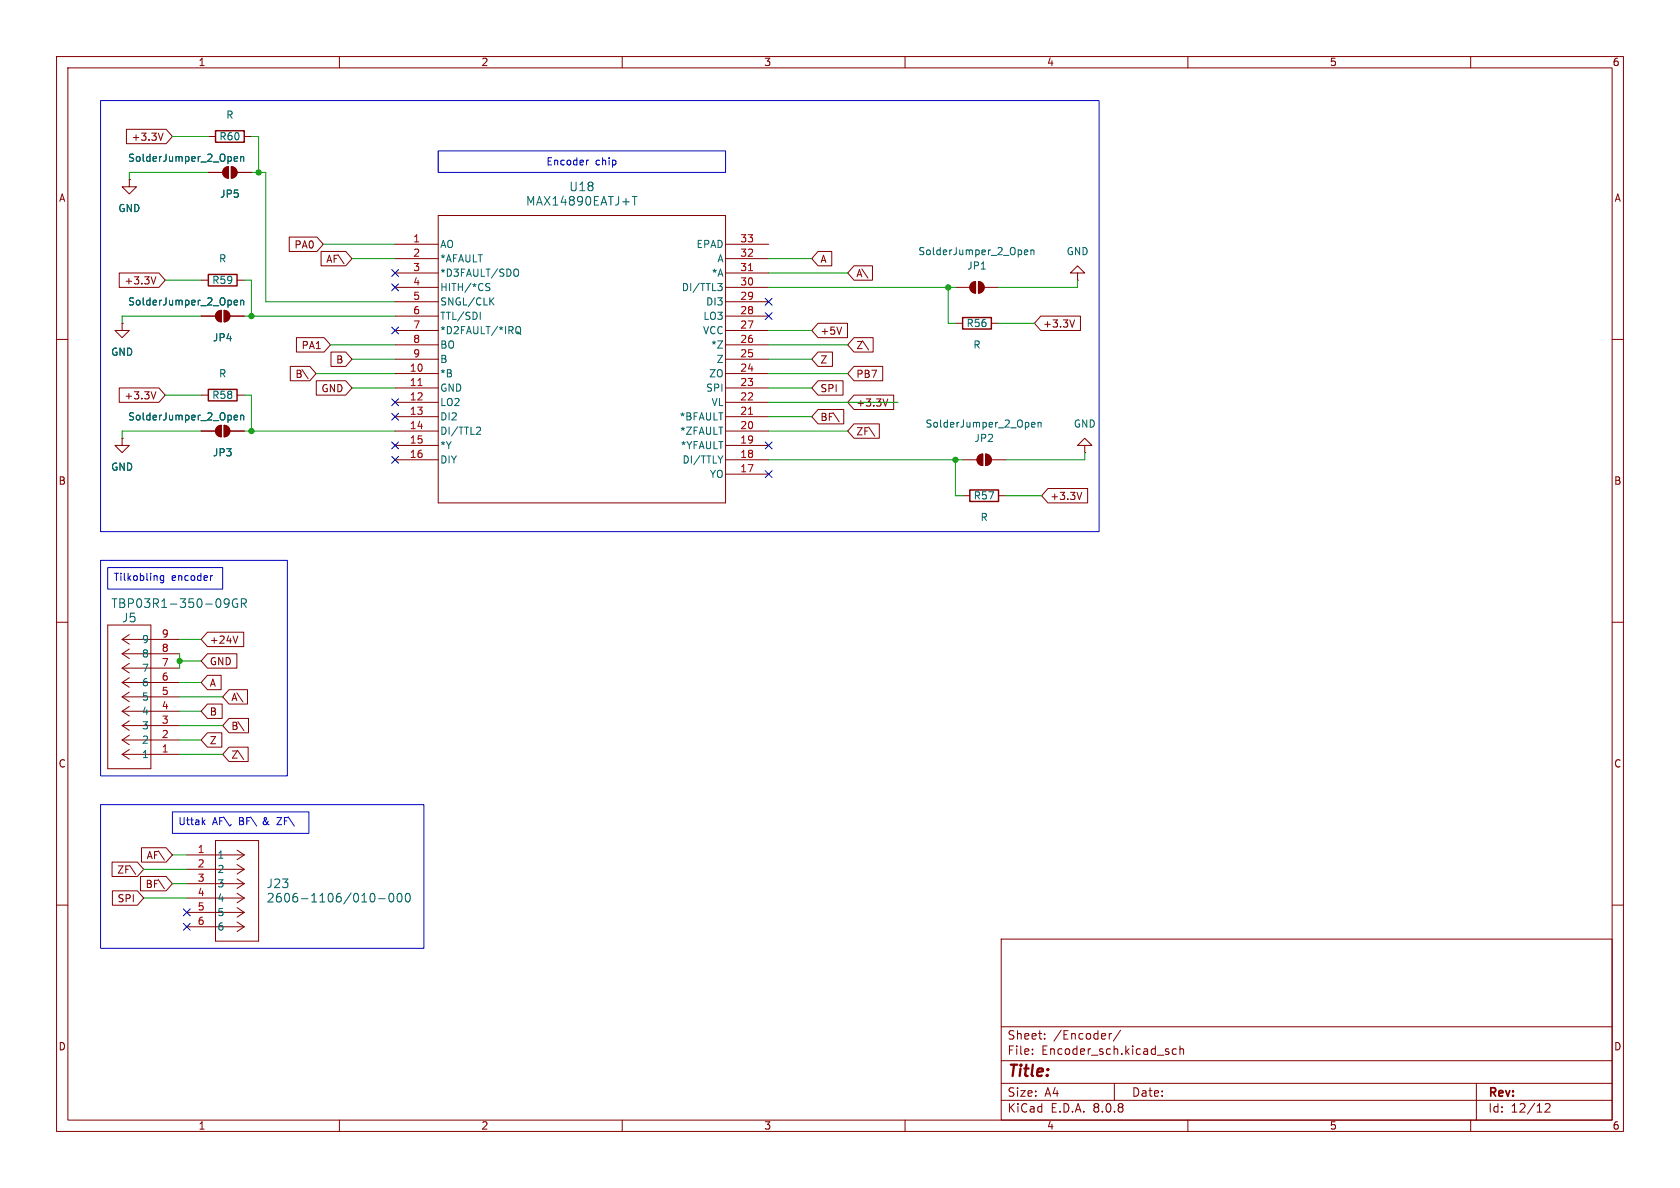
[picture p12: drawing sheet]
<svg xmlns="http://www.w3.org/2000/svg" width="297mm" height="210mm" viewBox="0 0 297 210" stroke-linecap="round" stroke-linejoin="round" font-family="sans-serif">
<g fill="none" stroke="#840000" stroke-width=".18">
<path d="M10 10h277v190h-277zM12 12h273v186h-273zM60 10v2M110 10v2M160 10v2M210 10v2M260 10v2M22.3 22.9h7.1l1.1 1.2-1.1 1.3h-7.1zM22.9 31.8v1.2h1.2l-1.2 1.3-1.3-1.3h1.3M22.9 31.8h.1M28.8 23.5l-.4 1.3M36.8 30.5h2.6"/>
<path d="M36.8 24.1h1.3M39.7 29.8l.7-.3v2a1.02 1.02 0 0 1-.9-.6 1.02 1.02 0 0 1 .2-1.1zM40.9 29.5a1.02 1.02 0 0 1 1 1 1.02 1.02 0 0 1-1 1zM41.9 30.5h2.5M43.2 24.1h1.2M77.5 38.1h50.8v50.8h-50.8zM21.1 48.3h7l1.1 1.2-1.1 1.3h-7zM21.6 57.2v1.2h1.3l-1.3 1.3-1.3-1.3h1.3M21.6 57.2h.1M27.6 48.9l-.5 1.3M35.6 49.5h1.2M35.6 55.9h2.5"/>
<path d="M38.4 55.2l.7-.3v2a1.02 1.02 0 0 1-.9-.6 1.02 1.02 0 0 1 .2-1.1zM39.6 54.9a1.02 1.02 0 0 1 1 1 1.02 1.02 0 0 1-1 1zM40.6 55.9h2.6M41.9 49.5h1.3M51.1 41.9h4.9l1.1 1.3-1.1 1.3h-4.9zM52.4 59.7h4.9l1.1 1.3-1.1 1.2h-4.9zM56.8 44.4h4.3l1.1 1.3-1.1 1.3h-4.3zM69.8 55.9h7.7M69.8 50.8h7.7M69.8 43.2h7.7M69.8 45.7h7.7M69.8 58.4h7.7"/>
<path d="M69.8 53.3h7.7M69.8 48.3h7.7M128.3 55.9h7.6M128.3 50.8h7.6M128.3 43.2h7.6M128.3 45.7h7.6M128.3 58.4h7.6M128.3 53.3h7.6M128.3 48.3h7.6M144.6 57.1h5.2v2.6h-5.2l-1.1-1.3zM144.6 44.4h2.4v2.6h-2.4l-1.1-1.3zM148.8 57.8l-.4 1.3"/>
<path d="M151 47h3.2v2.5h-3.2l-1.1-1.2zM151 59.7h3.4v2.5h-3.4l-1.1-1.2zM168.9 50.8h2.5M168.9 57.2h1.3M171.7 50.1l.8-.3v2a1.02 1.02 0 0 1-1-.6 1.02 1.02 0 0 1 .2-1.1zM173 49.8a1.02 1.02 0 0 1 1 1 1.02 1.02 0 0 1-1 1zM174 50.8h2.5M175.3 57.2h1.2M184 55.9h7v2.5h-7l-1.1-1.2zM190 56.6l-.5 1.2M190.5 48.3h1.3l-1.3-1.3-1.3 1.3h1.3v1.2M190.5 49.5h.1"/>
<path d="M10 60h2M21.1 68.6h7l1.1 1.3-1.1 1.2h-7zM21.6 77.5v1.2h1.3l-1.3 1.3-1.3-1.3h1.3M21.6 77.5h.1M27.6 69.3l-.5 1.2M35.6 76.2h2.5M35.6 69.9h1.2M38.4 75.5l.7-.3v2a1.02 1.02 0 0 1-.9-.6 1.02 1.02 0 0 1 .2-1.1zM39.6 75.2a1.02 1.02 0 0 1 1 1 1.02 1.02 0 0 1-1 1zM40.6 76.2h2.6M41.9 69.9h1.3M51.3 64.8h3.5l1.1 1.2-1.1 1.3h-3.5z"/>
<path d="M53.4 65.3l1.1 1.7M55.9 67.3h5.2l1.1 1.3-1.1 1.3h-5.2zM58.5 62.2h2.6l1.1 1.3-1.1 1.3h-2.6zM69.8 76.2h7.7M69.8 66h7.7M69.8 68.6h7.7M69.8 71.1h7.7M69.8 73.7h7.7M69.8 78.7h7.7M69.8 63.5h7.7M69.8 61h7.7M128.3 76.2h7.6"/>
<path d="M128.3 66h7.6M128.3 68.6h7.6M128.3 71.1h7.6M128.3 73.7h7.6M128.3 78.7h7.6M128.3 63.5h7.6M128.3 61h7.6M144.6 72.4h4.6v2.5h-4.6l-1.1-1.2zM144.6 62.2h2.6v2.6h-2.6l-1.1-1.3zM144.6 67.3h4.4v2.6h-4.4l-1.1-1.3zM147.3 72.9l1.1 1.7M151 64.8h5.1v2.5h-5.1l-1.1-1.3z"/>
<path d="M151 69.8h7v2.6h-7l-1.1-1.3zM151 74.9h4.5v2.6h-4.5l-1.1-1.3zM152.5 60.2l1.1 1.7M153.6 75.5l1.1 1.6M157 70.5l-.5 1.3M191.8 78.7h1.2l-1.2-1.2-1.3 1.2h1.3v1.3M285 60h2M69.8 81.3h7.7M128.3 81.3h7.6M128.3 83.8h7.6M170.2 81.3h2.5M170.2 87.6h1.2"/>
<path d="M173 80.6l.7-.3v2a1.02 1.02 0 0 1-.9-.6 1.02 1.02 0 0 1 .2-1.1zM174.2 80.3a1.02 1.02 0 0 1 1.1 1 1.02 1.02 0 0 1-1.1 1zM175.3 81.3h2.5M176.5 87.6h1.3M185.3 86.4h7v2.5h-7l-1.2-1.3zM191.2 87l-.4 1.3M191.8 80h.1M10 110h2M19 110.5h7.7v25.4h-7.7zM21.6 113h10.1M21.6 113l1.3 .9M21.6 115.6h10.1"/>
<path d="M21.6 115.6l1.3 .8M21.6 118.1h10.1M21.6 118.1l1.3 .9M22.9 112.2l-1.3 .8M22.9 114.7l-1.3 .9M22.9 117.3l-1.3 .8M22.9 119.8l-1.3 .9M36.7 111.8h6.4v2.5h-6.4l-1.1-1.3zM36.7 115.6h5.2v2.5h-5.2l-1.1-1.3zM36.7 119.4h2.4v2.5h-2.4l-1.1-1.2zM42 112.4l-.4 1.3M285 110h2"/>
<path d="M21.6 120.7h10.1M21.6 120.7l1.3 .8M21.6 123.2h10.1M21.6 123.2l1.3 .8M21.6 125.7h10.1M21.6 125.7l1.3 .9M21.6 128.3h10.1M21.6 128.3l1.3 .8M21.6 130.8h10.1M21.6 130.8l1.3 .9M21.6 133.4h10.1M21.6 133.4l1.3 .8"/>
<path d="M22.9 122.3l-1.3 .9M22.9 124.9l-1.3 .8M22.9 127.4l-1.3 .9M22.9 130l-1.3 .8M22.9 132.5l-1.3 .9M36.7 124.5h2.6v2.5h-2.6l-1.1-1.3zM36.7 129.5h2.5v2.6h-2.5l-1.1-1.3zM40.5 127h3.4v2.5h-3.4l-1.1-1.2zM40.5 121.9h3.3v2.6h-3.3l-1.1-1.3zM40.5 132.1h3.4v2.5h-3.4l-1.1-1.2zM42 132.6l1.1 1.7M42 127.5l1.1 1.7"/>
<path d="M19.8 152.4h4.5l1.1 1.3-1.1 1.2h-4.5zM19.9 157.5h4.4l1.1 1.3-1.1 1.2h-4.4zM22.9 152.9l1.1 1.7M24.8 154.9h4.6l1.1 1.3-1.1 1.3h-4.6zM25 149.9h4.4l1.1 1.2-1.1 1.3h-4.4zM28 155.5l1.1 1.6M33 158.8h10.2M33 156.2h10.2M33 153.7h10.2M33 151.1h10.2M38.1 148.6h7.6v17.8h-7.6zM41.9 157.9l1.3 .9"/>
<path d="M41.9 155.4l1.3 .8M41.9 152.8l1.3 .9M41.9 150.3l1.3 .8M43.2 158.8l-1.3 .8M43.2 156.2l-1.3 .9M43.2 153.7l-1.3 .8M43.2 151.1l-1.3 .9M10 160h2M33 163.8h10.2M33 161.3h10.2M41.9 163l1.3 .8M41.9 160.4l1.3 .9"/>
<path d="M43.2 163.8l-1.3 .9M43.2 161.3l-1.3 .8M177 166h108v32h-108zM285 160h2M60 198v2M110 198v2M160 198v2M177 194.5h108M177 191.5h108M177 187.5h108M177 181.5h108M182.5 186.3v.1"/>
<path d="M182.5 185.5v.1M184.7 183.6v.1M184.7 182.8v.1M196.1 182.7v1M196.5 182.7l-.3 .1-.1 .2M197 191.5v3M198.1 182.1l-1.3 2M208 185.5l-.5-.1-.3 .3v.4l.2 .2h.6M208.6 185.5l.2-.1 .4 .1v.9M208.6 184.9v1.5M210 198v2M260 198v2"/>
<path d="M261 191.5v6.5M273.2 195.2l.5-.1 .3 .1v.3l-.9 1.1h.9"/>
</g>
<path d="M38.1 23.1h5.1v2h-5.1zM36.8 48.5h5.1v2h-5.1zM170.2 56.1h5.1v2.1h-5.1zM36.8 68.8h5.1v2.1h-5.1zM171.4 86.6h5.1v2h-5.1z" fill="none" stroke="#840000" stroke-width=".25"/>
<g fill="#840000" stroke="#840000" stroke-width=".18">
<path d="M39.7 29.8l.7-.3v2a1.02 1.02 0 0 1-.9-.6 1.02 1.02 0 0 1 .2-1.1z"/>
<path d="M40.9 29.5a1.02 1.02 0 0 1 1 1 1.02 1.02 0 0 1-1 1z"/>
<path d="M38.4 75.5l.7-.3v2a1.02 1.02 0 0 1-.9-.6 1.02 1.02 0 0 1 .2-1.1z"/>
<path d="M39.6 75.2a1.02 1.02 0 0 1 1 1 1.02 1.02 0 0 1-1 1z"/>
<path d="M38.4 55.2l.7-.3v2a1.02 1.02 0 0 1-.9-.6 1.02 1.02 0 0 1 .2-1.1z"/>
<path d="M39.6 54.9a1.02 1.02 0 0 1 1 1 1.02 1.02 0 0 1-1 1z"/>
<path d="M174.2 80.3a1.02 1.02 0 0 1 1.1 1 1.02 1.02 0 0 1-1.1 1z"/>
<path d="M173 80.6l.7-.3v2a1.02 1.02 0 0 1-.9-.6 1.02 1.02 0 0 1 .2-1.1z"/>
<path d="M173 49.8a1.02 1.02 0 0 1 1 1 1.02 1.02 0 0 1-1 1z"/>
<path d="M171.7 50.1l.8-.3v2a1.02 1.02 0 0 1-1-.6 1.02 1.02 0 0 1 .2-1.1z"/>
</g>
<g fill="none" stroke="#006464" stroke-width=".18">
<path d="M41.4 28.1l.6-.1-.1-.3h-.3l-.2 .2 .1 .6h.4M42.5 27.8l.2-.1h.3l.1 .8M42.5 27.7v.8M111.8 34.7h.8M112.2 34.7v1.6M41.4 53.5l.6-.1-.1-.3h-.3l-.2 .2 .1 .6h.4M42.5 53.1v.8M42.5 53.2l.2-.1h.3l.1 .8M84.9 55.2v1.3M86 50.2h.6M86 50.7l.5 .1 .1 .3-.2 .3-.5-.1M86.8 53.2l.5 .7"/>
<path d="M87.3 52.6l-.7 .8M91.1 47.6a.43 .43 0 0 1 .6 .4v.4a.43 .43 0 0 1-.6 .4M91.2 57.9l.3-.2a.43 .43 0 0 1 .5 .5v.4a.42 .42 0 0 1-.4 .4 .42 .42 0 0 1-.4-.4zM91.4 58.7l.7 .4M126.9 50.1h.8l-.4 .5 .3 .1 .1 .4-.3 .3h-.3M181.1 44.6l.6-.1-.1-.3h-.3l-.2 .2 .1 .6h.4M182.2 44.3l.2-.1h.3l.1 .8M182.2 44.2v.8M41.4 73.8l.6-.1-.1-.2-.3-.1-.2 .2 .1 .6h.4M42.5 73.4v.8M42.5 73.5l.2-.1 .3 .1 .1 .7M84.4 75.5l.4 .1 .2 .3-.8 .9h.8"/>
<path d="M182.4 75.1l.6-.1-.1-.3h-.4l-.1 .1v.6h.5M183.5 74.8l.2-.1h.3l.1 .8M183.5 74.7v.8M127.8 80.6l-.4 .7M39.9 105.9l.5 .1a1.01 1.01 0 0 1-.3 1.4h-.3M40.5 106.5l-.3 .3h-.3M41.9 105.9a.75 .75 0 0 0-.9 .6 .75 .75 0 0 0 .6 .9l.4-.2v-.5h-.3M42.7 106.7l.7-.1 .1-.2v-.4l-.2-.1h-.6v1.5M43 106.7l.5 .7M66.2 158.2v1M66.9 158.9h1.2M68.9 158.1l.2-.2a.83 .83 0 0 1 .6 .7 .83 .83 0 0 1-.3 .8h-.1a.82 .82 0 0 1-.4-1.3z"/>
<path d="M70.3 158.1l.3-.2a.83 .83 0 0 1 .6 .7 .83 .83 0 0 1-.3 .8h-.2a.82 .82 0 0 1-.4-1.3zM71.8 158.1l.2-.2a.83 .83 0 0 1 .6 .7 .83 .83 0 0 1-.3 .8h-.1a.82 .82 0 0 1-.4-1.3z"/>
</g>
<path d="M132.3 47.8h.7M73.9 68.2h.7M132.3 73.2h.7" fill="none" stroke="#a90000" stroke-width=".18"/>
<path d="M17.8 17.8h176.5v76.2h-176.5zM77.5 26.7h50.8v3.8h-50.8zM104 28.3l-.3 .2M17.8 99.1h33v38.1h-33zM19 100.3h20.4v3.8h-20.4zM28.9 101.8v1l-.2 .2h-.3M28.9 101.8h-.3l-.3 .2 .1 .5h.5M37.6 101.8l-.3 .1M17.8 142.2h57.1v25.4h-57.1zM30.5 143.5h24.1v3.8h-24.1zM35.9 145.3l.3 .5M36.2 144.9l-.4 .5" fill="none" stroke="#0000c2" stroke-width=".18"/>
<g fill="none" stroke="#009600" stroke-width=".18">
<path d="M30.5 24.1h6.3M36.8 30.5h-13.9v1.3M44.4 30.5h2.6v22.8h22.8M44.4 24.1h1.3v6.4M29.2 49.5h6.4M35.6 55.9h-14v1.3M43.2 55.9h26.6M43.2 49.5h1.2v6.4M57.1 43.2h12.7M62.2 45.7h7.6M135.9 45.7h7.6M135.9 50.8h33"/>
<path d="M135.9 48.3h14M135.9 58.4h7.6M167.6 50.8v6.4h1.3M176.5 57.2h6.4M190.5 49.5v1.3h-14M29.2 69.9h6.4M35.6 76.2h-14v1.3M43.2 69.9h1.2v6.3M43.2 76.2h26.6M55.9 66h13.9M58.4 61h11.4M62.2 68.6h7.6"/>
<path d="M62.2 63.5h7.6M135.9 61h14M135.9 76.2h14M135.9 66h14M135.9 68.6h7.6M135.9 63.5h7.6M135.9 73.7h7.6M135.9 71.1h22.8M135.9 81.3h34.3M168.9 81.3v6.3h1.3M177.8 87.6h6.3M191.8 80v1.3h-14"/>
<path d="M31.7 113h3.9M31.7 115.6v2.5M31.7 116.8h3.9M31.7 133.4h7.7M31.7 128.3h7.7M31.7 120.7h3.9M31.7 123.2h7.7M31.7 125.7h3.9M31.7 130.8h3.9M25.4 153.7h7.6M25.4 158.8h7.6M30.5 151.1h2.5"/>
<path d="M30.5 156.2h2.5"/>
</g>
<g fill="none" stroke="#000084" stroke-width=".18">
<path d="M69.2 47.7l1.3 1.2M69.2 50.2l1.3 1.2M69.2 57.8l1.3 1.2M70.5 47.7l-1.3 1.2M70.5 50.2l-1.3 1.2M70.5 57.8l-1.3 1.2M135.3 52.7l1.2 1.2M135.3 55.3l1.2 1.2M136.5 52.7l-1.2 1.2M136.5 55.3l-1.2 1.2M69.2 78.1l1.3 1.2M69.2 73.1l1.3 1.2"/>
<path d="M69.2 70.5l1.3 1.2M70.5 78.1l-1.3 1.2M70.5 73.1l-1.3 1.2M70.5 70.5l-1.3 1.2M135.3 78.1l1.2 1.2M136.5 78.1l-1.2 1.2M69.2 80.7l1.3 1.2M70.5 80.7l-1.3 1.2M135.3 83.2l1.2 1.2M136.5 83.2l-1.2 1.2M32.4 160.7l1.2 1.2M32.4 163.2l1.2 1.2"/>
<path d="M33.6 160.7l-1.2 1.2M33.6 163.2l-1.2 1.2"/>
</g>
<g fill="#009600" stroke="#009600" stroke-width=".18">
<circle cx="45.7" cy="30.5" r=".46"/>
<circle cx="44.4" cy="55.9" r=".46"/>
<circle cx="44.4" cy="76.2" r=".46"/>
<circle cx="167.6" cy="50.8" r=".46"/>
<circle cx="31.7" cy="116.8" r=".46"/>
<circle cx="168.9" cy="81.3" r=".46"/>
</g>
<text font-size="2.8" fill="#840000" x="178" y="190.9">Title:</text>
<g font-size="2.1" fill="#006464">
<text x="100.5" y="34">U18</text>
<text x="92.9" y="36.6">MAX14890EATJ+T</text>
<text x="19.6" y="107.7">TBP03R1-350-09GR</text>
<text x="21.5" y="110.2">J5</text>
<text x="47" y="157.2">J23</text>
<text x="47" y="159.7">2606-1106/010-000</text>
</g>
<g font-size="2.1" fill="#840000">
<text x="178" y="184">Sheet:</text>
<text x="186.2" y="184">/Encoder/</text>
<text x="178" y="186.7">File:</text>
<text x="184.1" y="186.7">Encoder_sch.kicad_sch</text>
<text x="178" y="196.9">KiCad</text>
<text x="178" y="194.1">Size:</text>
<text x="184.7" y="194.1">A4</text>
<text x="185.7" y="196.9">E.D.A.</text>
<text x="193.3" y="196.9">8.0.8</text>
<text x="200" y="194.1">Date:</text>
<text x="263" y="194.3">Rev:</text>
<text x="263" y="196.9">Id:</text>
<text x="267.1" y="196.9">12/12</text>
</g>
<g font-size="1.8" fill="#840000">
<text x="35" y="11.9">1</text>
<text x="85" y="11.9">2</text>
<text x="135" y="11.9">3</text>
<text x="185" y="11.9">4</text>
<text x="235" y="11.9">5</text>
<text x="285" y="11.9">6</text>
<text x="23.2" y="25.1">+3.3V</text>
<text x="10.3" y="35.9">A</text>
<text x="285.3" y="35.9">A</text>
<text x="51.9" y="44.1">PA0</text>
<text x="57.6" y="46.7">AF\</text>
<text x="144.9" y="46.7">A</text>
<text x="21.9" y="50.5">+3.3V</text>
<text x="151.3" y="49.2">A\</text>
<text x="144.9" y="59.4">+5V</text>
<text x="184.3" y="58.1">+3.3V</text>
<text x="53.2" y="61.9">PA1</text>
<text x="59.3" y="64.5">B</text>
<text x="144.9" y="64.5">Z</text>
<text x="151.3" y="61.9">Z\</text>
<text x="21.9" y="70.8">+3.3V</text>
<text x="52.1" y="67">B\</text>
<text x="56.7" y="69.5">GND</text>
<text x="144.9" y="69.5">SPI</text>
<text x="151.3" y="67">PB7</text>
<text x="144.9" y="74.6">BF\</text>
<text x="151.3" y="72.1">+3.3V</text>
<text x="151.3" y="77.2">ZF\</text>
<text x="10.3" y="85.9">B</text>
<text x="185.6" y="88.6">+3.3V</text>
<text x="285.3" y="85.9">B</text>
<text x="37" y="114">+24V</text>
<text x="37" y="117.8">GND</text>
<text x="37" y="121.6">A</text>
<text x="40.8" y="124.1">A\</text>
<text x="37" y="126.7">B</text>
<text x="37" y="131.8">Z</text>
<text x="40.8" y="129.2">B\</text>
<text x="10.3" y="135.9">C</text>
<text x="40.8" y="134.3">Z\</text>
<text x="285.3" y="135.9">C</text>
<text x="20.6" y="154.6">ZF\</text>
<text x="25.8" y="152.1">AF\</text>
<text x="20.7" y="159.7">SPI</text>
<text x="25.6" y="157.2">BF\</text>
<text x="10.3" y="185.9">D</text>
<text x="285.3" y="185.9">D</text>
<text x="35" y="199.9">1</text>
<text x="85" y="199.9">2</text>
<text x="135" y="199.9">3</text>
<text x="185" y="199.9">4</text>
<text x="235" y="199.9">5</text>
<text x="285" y="199.9">6</text>
</g>
<g font-size="1.8" fill="#006464">
<text x="39.9" y="21.2">R</text>
<text x="22.5" y="28.8">SolderJumper_2_Open</text>
<text x="38.7" y="25">R60</text>
<text x="38.8" y="35.2">JP5</text>
<text x="20.8" y="37.7">GND</text>
<text x="38.6" y="46.6">R</text>
<text x="77.7" y="44">AO</text>
<text x="77.7" y="46.6">*AFAULT</text>
<text x="123" y="44">EPAD</text>
<text x="126.7" y="46.6">A</text>
<text x="162.2" y="45.3">SolderJumper_2_Open</text>
<text x="170.9" y="47.9">JP1</text>
<text x="188.5" y="45.3">GND</text>
<text x="37.4" y="50.4">R59</text>
<text x="77.7" y="49.1">*D3FAULT/SDO</text>
<text x="77.7" y="51.7">HITH/*CS</text>
<text x="120.4" y="51.7">DI/TTL3</text>
<text x="125.8" y="49.1">*A</text>
<text x="22.5" y="54.2">SolderJumper_2_Open</text>
<text x="77.7" y="54.2">SNGL/CLK</text>
<text x="77.7" y="56.7">TTL/SDI</text>
<text x="77.7" y="59.3">*D2FAULT/*IRQ</text>
<text x="124.2" y="59.3">VCC</text>
<text x="124.2" y="56.7">LO3</text>
<text x="124.7" y="54.2">DI3</text>
<text x="170.8" y="58">R56</text>
<text x="19.6" y="63.1">GND</text>
<text x="37.5" y="60.6">JP4</text>
<text x="77.7" y="61.8">BO</text>
<text x="77.7" y="64.4">B</text>
<text x="125.6" y="61.8">*Z</text>
<text x="126.6" y="64.4">Z</text>
<text x="172" y="61.8">R</text>
<text x="37.4" y="70.7">R58</text>
<text x="38.6" y="66.9">R</text>
<text x="77.7" y="66.9">*B</text>
<text x="77.7" y="69.4">GND</text>
<text x="77.7" y="72">LO2</text>
<text x="124.7" y="69.4">SPI</text>
<text x="125.3" y="66.9">ZO</text>
<text x="125.7" y="72">VL</text>
<text x="22.5" y="74.5">SolderJumper_2_Open</text>
<text x="77.7" y="74.5">DI2</text>
<text x="77.7" y="77.1">DI/TTL2</text>
<text x="120.1" y="74.5">*BFAULT</text>
<text x="120.1" y="77.1">*ZFAULT</text>
<text x="163.5" y="75.8">SolderJumper_2_Open</text>
<text x="189.7" y="75.8">GND</text>
<text x="19.6" y="83.4">GND</text>
<text x="37.5" y="80.9">JP3</text>
<text x="77.7" y="79.6">*Y</text>
<text x="77.7" y="82.1">DIY</text>
<text x="120.3" y="79.6">*YFAULT</text>
<text x="120.6" y="82.1">DI/TTLY</text>
<text x="172.2" y="78.3">JP2</text>
<text x="125.4" y="84.7">YO</text>
<text x="172" y="88.5">R57</text>
<text x="173.3" y="92.3">R</text>
<text x="25" y="113.9">9</text>
<text x="25" y="119">7</text>
<text x="25" y="116.4">8</text>
<text x="25" y="124.1">5</text>
<text x="25" y="121.5">6</text>
<text x="25" y="131.7">2</text>
<text x="25" y="129.1">3</text>
<text x="25" y="126.6">4</text>
<text x="25" y="134.2">1</text>
<text x="38.4" y="152">1</text>
<text x="38.4" y="154.5">2</text>
<text x="38.4" y="157.1">3</text>
<text x="38.4" y="159.6">4</text>
<text x="38.4" y="162.2">5</text>
<text x="38.4" y="164.7">6</text>
</g>
<g font-size="1.8" fill="#0000c2">
<text x="96.5" y="29.4">Encoder</text>
<text x="105.2" y="29.4">chip</text>
<text x="20" y="103">Tilkobling</text>
<text x="30.3" y="103">encoder</text>
<text x="31.4" y="146.2">Uttak</text>
<text x="37.6" y="146.2">AF\,</text>
<text x="42.4" y="146.2">BF\</text>
<text x="46.7" y="146.2">&amp;</text>
<text x="49.5" y="146.2">ZF\</text>
</g>
<g font-size="1.8" fill="#a90000">
<text x="73" y="42.9">1</text>
<text x="73" y="45.5">2</text>
<text x="130.8" y="45.5">32</text>
<text x="130.8" y="42.9">33</text>
<text x="73" y="48">3</text>
<text x="73" y="50.5">4</text>
<text x="73" y="53.1">5</text>
<text x="130.8" y="53.1">29</text>
<text x="130.8" y="50.5">30</text>
<text x="130.8" y="48">31</text>
<text x="73" y="55.6">6</text>
<text x="73" y="58.2">7</text>
<text x="130.8" y="58.2">27</text>
<text x="130.8" y="55.6">28</text>
<text x="72.3" y="65.8">10</text>
<text x="73" y="60.7">8</text>
<text x="73" y="63.2">9</text>
<text x="130.8" y="65.8">24</text>
<text x="130.8" y="63.2">25</text>
<text x="130.8" y="60.7">26</text>
<text x="72.3" y="68.3">11</text>
<text x="72.3" y="70.9">12</text>
<text x="130.8" y="70.9">22</text>
<text x="130.8" y="68.3">23</text>
<text x="72.3" y="73.4">13</text>
<text x="72.3" y="75.9">14</text>
<text x="130.8" y="75.9">20</text>
<text x="130.8" y="73.4">21</text>
<text x="72.3" y="78.5">15</text>
<text x="72.3" y="81">16</text>
<text x="130.8" y="83.6">17</text>
<text x="130.8" y="81">18</text>
<text x="130.8" y="78.5">19</text>
<text x="28.5" y="112.8">9</text>
<text x="28.5" y="117.9">7</text>
<text x="28.5" y="115.3">8</text>
<text x="28.5" y="125.5">4</text>
<text x="28.5" y="122.9">5</text>
<text x="28.5" y="120.4">6</text>
<text x="28.5" y="130.6">2</text>
<text x="28.5" y="128">3</text>
<text x="28.5" y="133.1">1</text>
<text x="34.9" y="150.9">1</text>
<text x="34.9" y="153.4">2</text>
<text x="34.9" y="156">3</text>
<text x="34.9" y="158.5">4</text>
<text x="34.9" y="161">5</text>
<text x="34.9" y="163.6">6</text>
</g>
</svg>
